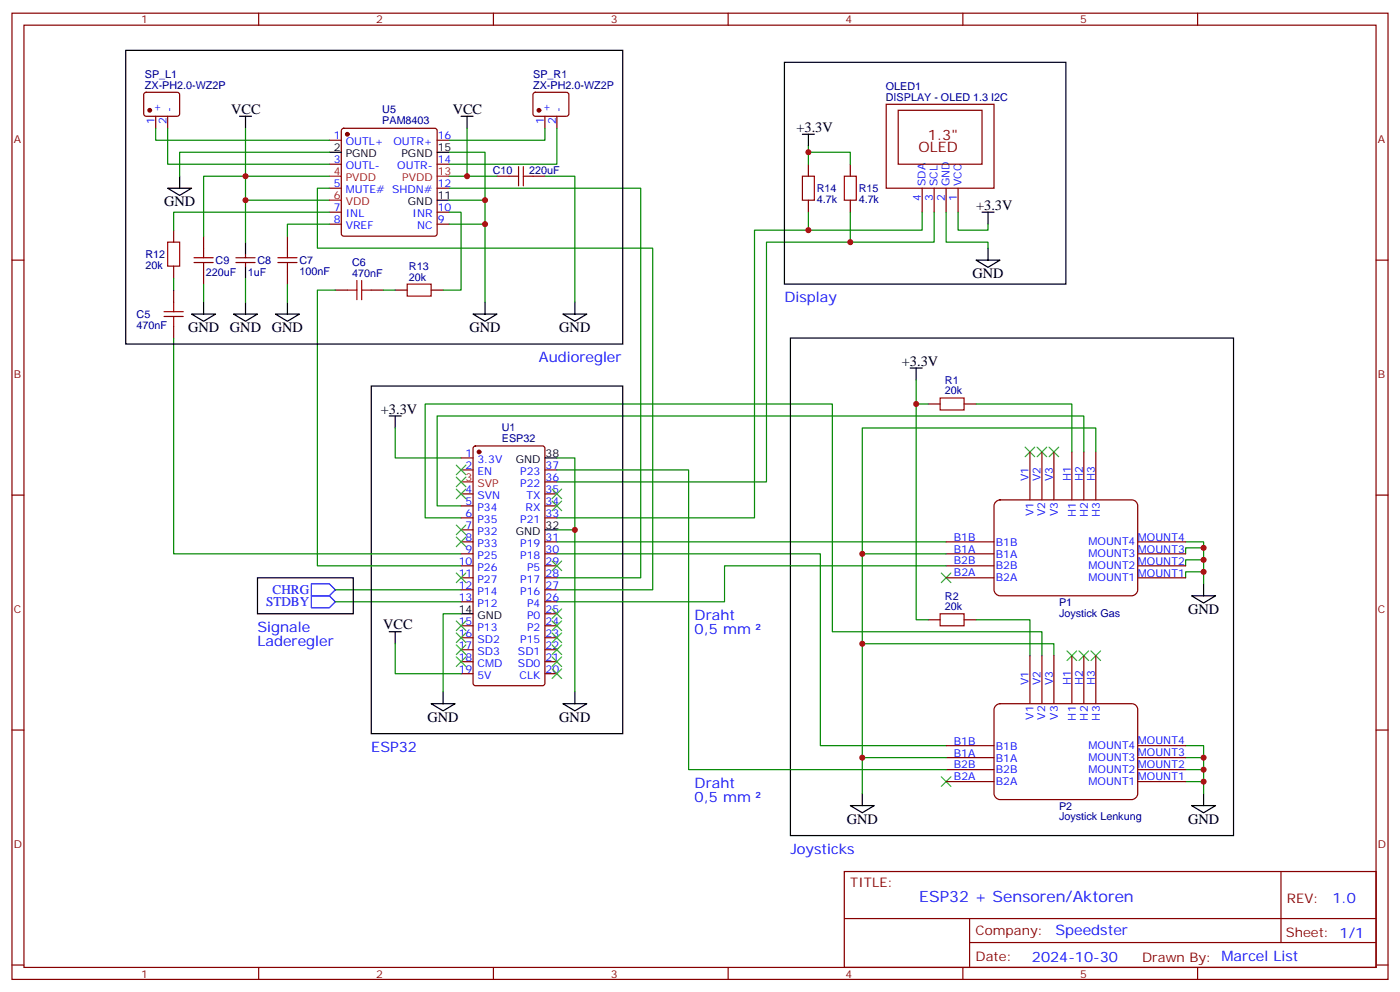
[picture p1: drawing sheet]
<svg xmlns="http://www.w3.org/2000/svg" width="412mm" height="292mm" viewBox="0 0 412 292" stroke-linecap="round" stroke-linejoin="round" font-family="sans-serif">
<g fill="none" stroke="#870000" stroke-width=".35">
<path d="M3.5 3.9h405.4v284.3h-405.4zM7.1 7.4h398.2v277.3h-398.2zM76.2 3.9v3.5M145.3 3.9v3.5M214.5 3.9v3.5M283.6 3.9v3.5M352.8 3.9v3.5M42.6 27.4l.4-.2h9.5l.4 .7v5.9l-.7 .4h-9.4l-.5-.7v-5.6zM45.9 34.2v3.5M49.4 34.2v3.5M100.8 38l.4-.3h26.9l.5 .3 .2 .5v30.3l-.3 .5-.4 .2h-26.9l-.5-.2-.2-.5v-30.3zM157.2 27.4l.5-.2h9.4l.5 .7-.1 5.9-.6 .4h-9.5l-.4-.7v-5.6z"/>
<path d="M160.5 34.2v3.5M164 34.2v3.5M261.1 30.7h31.7v24.7h-31.7zM264.6 32.5h24.7v15.8h-24.7zM97 41.3h3.5M97 48.3h3.5M97 55.4h3.5M128.8 41.3h3.5M128.8 48.3h3.5M128.8 55.4h3.5M146.4 51.9h3.5M157 51.9h3.5"/>
<path d="M238.1 48.3v3.6M238.1 58.9v3.5M250.5 48.3v3.6M250.5 58.9v3.5M271.6 55.4v7M275.2 55.4v7M278.7 55.4v7M282.2 55.4v7M3.5 76.6h3.6M51.2 67.7v3.6M51.2 78.3v3.5M60 69.5v3.5"/>
<path d="M69.5 77.3h5.6M69.5 75.8h5.6M72.3 74.8v1M72.3 77.3v1M84.7 69.5v3.5M97 62.4h3.5M97 66h3.5M128.8 62.4h3.5M128.8 66h3.5M405.3 76.6h3.6M51.2 85.4v3.5M51.2 96v3.5"/>
<path d="M60 80.1v3.5M84.7 80.1v3.5M98.8 85.4h3.5M109.4 85.4h3.5M116.4 85.4h3.5M127 85.4h3.5M273.4 118.9h3.5M284 118.9h3.5M135.8 134.8h3.5M135.8 138.3h3.5M139.6 131.4l.5-.2h19.7l.7 .5v69.4l-.4 .6-20 .1-.7-.5-.1-69.4zM160.5 138.3h3.5"/>
<path d="M303.4 133v14.1M306.9 133v14.1M310.4 133v14.1M315.7 133v14.1M319.3 133v14.1M322.8 133v14.1M3.5 145.7h3.6M135.8 145.3h3.5M135.8 148.9h3.5M135.8 152.4h3.5M135.8 155.9h3.5M135.8 159.5h3.5"/>
<path d="M160.5 145.3h3.5M160.5 148.9h3.5M160.5 152.4h3.5M160.5 159.5h3.5M160.5 141.8h3.5M278.7 159.5h14.1M293.4 147.6l1.2-.5h38.8a1.76 1.76 0 0 1 1.7 1.8v24.7a1.89 1.89 0 0 1-1.7 1.7h-38.8a1.89 1.89 0 0 1-1.8-1.7v-24.7zM335.1 159.5h14.1M405.3 145.7h3.6M135.8 163h3.5M135.8 166.5h3.5M135.8 170h3.5"/>
<path d="M135.8 173.6h3.5M135.8 177.1h3.5M160.5 163h3.5M160.5 166.5h3.5M160.5 170h3.5M160.5 173.6h3.5M160.5 177.1h3.5M278.7 163h14.1M278.7 166.5h14.1M278.7 170h14.1M335.1 163h14.1M335.1 166.5h14.1"/>
<path d="M335.1 170h14.1M135.8 184.1h3.5M135.8 187.7h3.5M135.8 191.2h3.5M135.8 194.7h3.5M135.8 198.3h3.5M160.5 184.1h3.5M160.5 187.7h3.5M160.5 191.2h3.5M160.5 194.7h3.5M160.5 198.3h3.5M160.5 180.6h3.5"/>
<path d="M273.4 182.4h3.5M284 182.4h3.5M303.4 193v14.1M306.9 193v14.1M310.4 193v14.1M315.7 193v14.1M319.3 193v14.1M322.8 193v14.1M3.5 214.8h3.6M278.7 219.4h14.1M293.4 207.6l1.2-.5h38.8a1.76 1.76 0 0 1 1.7 1.7v24.7a1.89 1.89 0 0 1-1.7 1.8h-38.8a1.89 1.89 0 0 1-1.8-1.8v-24.7zM335.1 219.4h14.1"/>
<path d="M405.3 214.8h3.6M278.7 230h14.1M278.7 226.5h14.1M278.7 223h14.1M335.1 230h14.1M335.1 226.5h14.1M335.1 223h14.1M248.7 256.5h156.6v28.2h-156.6zM377.3 256.5v20.9M248.7 270.3h156.5M285.6 277.4h119.6M285.6 270.3v14.1"/>
<path d="M3.5 284h3.6M76.2 284.7v3.5M145.3 284.7v3.5M214.5 284.7v3.5M283.6 284.7v3.5M352.8 284.7v3.5M405.3 284h3.6"/>
</g>
<g fill="none" stroke="#000" stroke-width=".35">
<path d="M37 14.8h146.4v86.4h-146.4zM231.1 18.3h82.9v65.3h-82.9zM70.6 34.2h3.5M72.3 34.2v3.5M135.8 34.2h3.5M137.6 34.2v3.5M236.4 39.5h3.5M238.1 39.5v3.5M49.4 55.4h7l-3.5 2.1zM52.9 51.9v3.5M97 44.8h3.5M128.8 44.8h3.5"/>
<path d="M128.8 58.9h3.5M72.3 71.3v3.5M72.3 78.3v3.5M287.5 76.6h7.1l-3.6 2.1zM289.3 62.4h3.5M291 62.4v3.6M291 73v3.6M56.4 92.4h7.1l-3.5 2.1zM60 88.9v3.5M68.8 92.4h7l-3.5 2.1zM72.3 88.9v3.5M81.1 92.4h7.1l-3.5 2.1z"/>
<path d="M84.7 88.9v3.5M139.3 92.4h7.1l-3.5 2.1zM142.9 88.9v3.5M165.8 92.4h7.1l-3.6 2.1zM169.3 88.9v3.5M232.8 99.5h130.6v146.4h-130.6zM109.4 113.6h74v102.3h-74zM268.1 108.3h3.5M269.9 108.3v3.5M114.7 122.4h3.5M116.4 122.4v3.5M160.5 134.8h3.5"/>
<path d="M160.5 155.9h3.5M75.8 170h28.3v10.6h-28.3zM351 175.3h7.1l-3.6 2.1zM354.5 171.8v3.5M114.7 185.9h3.5M116.4 185.9v3.5M135.8 180.6h3.5M127 207.1h7.1l-3.6 2.1zM130.5 203.6v3.5M165.8 207.1h7.1l-3.6 2.1zM169.3 203.6v3.5M250.5 237.1h7l-3.5 2.1z"/>
<path d="M254 233.5v3.6M351 237.1h7.1l-3.6 2.1zM354.5 233.5v3.6"/>
</g>
<g fill="none" stroke="#008700" stroke-width=".35">
<path d="M45.9 37.7v3.6h51.1M49.4 37.7v10.6h47.6M72.3 37.7v14.2h24.7M137.6 37.7v14.2h-5.3M160.5 37.7v3.6h-28.2M164 37.7v10.6h-31.7M72.3 58.9h24.7M97 55.4h-3.5v17.6h98.8v100.6h-28.3M97 44.8h-44.1v7.1M132.3 44.8h10.6v44.1M132.3 55.4h56.4v114.6h-24.7M132.3 58.9h10.6"/>
<path d="M137.6 51.9h8.8M160.5 51.9h8.8v37M238.1 44.8h12.4v3.5M238.1 43v5.3M60 69.5v-17.6h12.3v19.4M97 62.4h-45.8v5.3M97 66h-12.3v3.5M132.3 62.4h3.5v23h-5.3M132.3 66h10.6M238.1 62.4v5.3M250.5 62.4v8.9M271.6 62.4v5.3h-49.4v84.7h-58.2"/>
<path d="M275.2 62.4v8.9h-49.4v70.5h-61.8M278.7 62.4v8.9h12.3v1.7M282.2 62.4v5.3h8.8v-1.7M51.2 99.5v63.5h84.6M51.2 81.8v3.6M60 83.6v5.3M72.3 81.8v7.1M84.7 83.6v5.3M98.8 85.4h-5.3v81.1h42.3M112.9 85.4h3.5M269.9 111.8v70.6h3.5M269.9 118.9h3.5"/>
<path d="M287.5 118.9h28.2v14.1M116.4 125.9v8.9h19.4M164 134.8h5.3v68.8M164 138.3h38.8v88.2h75.9M319.3 133v-10.6h-190.5v26.5h7M322.8 133v-7.1h-68.8v107.6M135.8 152.4h-10.6v-33.5h120v67h61.7v7.1M164 159.5h114.7M164 155.9h5.3M349.2 159.5h5.3v12.3M98.8 173.6h37M98.8 177.1h37"/>
<path d="M164 163h77.7v56.4h37M254 163h24.7M278.7 166.5h-65.3v10.6h-49.4M354.5 161.2h-5.3v1.8M354.5 164.7h-5.3v1.8M354.5 168.3h-5.3v1.7M116.4 189.4v8.9h19.4M135.8 180.6h-5.3v23M254 189.4h56.4v3.6M287.5 182.4h15.9v10.6M349.2 219.4h5.3v14.1M254 223h24.7"/>
<path d="M349.2 223h5.3M349.2 226.5h5.3M349.2 230h5.3"/>
</g>
<g fill="#870000" stroke="#870000" stroke-width=".35">
<circle cx="141.1" cy="133" r=".53"/>
<circle cx="102.3" cy="39.5" r=".53"/>
<circle cx="44.1" cy="32.5" r=".53"/>
<circle cx="158.7" cy="32.5" r=".53"/>
</g>
<path d="M97 51.9h3.5M97 58.9h3.5M128.8 51.9h3.5M135.8 141.8h3.5" fill="none" stroke="#f00" stroke-width=".35"/>
<g fill="none" stroke="#a10000" stroke-width=".35">
<path d="M149.9 51.9h2.9M152.8 49v5.7M154.2 51.9h2.8M154.2 49v5.7M236.4 51.9h3.5v7h-3.5zM248.7 51.9h3.5v7h-3.5zM49.4 71.3h3.5v7h-3.5zM57.1 77.3h5.7M57.1 75.8h5.7M60 73v2.8M60 77.3v2.8M81.8 77.3h5.7"/>
<path d="M81.8 75.8h5.7M84.7 73v2.8M84.7 77.3v2.8M48.3 93.1h5.7M48.3 91.7h5.7M51.2 88.9v2.8M51.2 93.1v2.9M102.3 85.4h2.8M105.1 82.5v5.7M106.5 82.5v5.7M106.5 85.4h2.9M119.9 83.6h7.1v3.5h-7.1z"/>
<path d="M276.9 117.1h7.1v3.5h-7.1zM276.9 180.6h7.1v3.5h-7.1z"/>
</g>
<g fill="none" stroke="#3c3" stroke-width=".35">
<path d="M134.4 136.9l2.8 2.8M137.2 136.9l-2.8 2.8M302 131.6l2.8 2.8M304.8 131.6l-2.8 2.8M305.5 131.6l2.8 2.8M308.3 131.6l-2.8 2.8M309 131.6l2.9 2.8M311.9 131.6l-2.9 2.8M134.4 158l2.8 2.9M134.4 154.5l2.8 2.8M134.4 143.9l2.8 2.9M134.4 140.4l2.8 2.8"/>
<path d="M137.2 158l-2.8 2.9M137.2 154.5l-2.8 2.8M137.2 143.9l-2.8 2.9M137.2 140.4l-2.8 2.8M162.6 143.9l2.9 2.9M162.6 147.5l2.9 2.8M165.5 143.9l-2.9 2.9M165.5 147.5l-2.9 2.8M134.4 168.6l2.8 2.8M137.2 168.6l-2.8 2.8M162.6 165.1l2.9 2.8M162.6 179.2l2.9 2.8"/>
<path d="M165.5 165.1l-2.9 2.8M165.5 179.2l-2.9 2.8M277.3 168.6l2.8 2.8M280.1 168.6l-2.8 2.8M134.4 193.3l2.8 2.8M134.4 189.8l2.8 2.8M134.4 186.3l2.8 2.8M134.4 182.7l2.8 2.9M137.2 193.3l-2.8 2.8M137.2 189.8l-2.8 2.8M137.2 186.3l-2.8 2.8M137.2 182.7l-2.8 2.9"/>
<path d="M162.6 196.8l2.9 2.9M162.6 193.3l2.9 2.8M162.6 189.8l2.9 2.8M162.6 186.3l2.9 2.8M162.6 182.7l2.9 2.9M165.5 196.8l-2.9 2.9M165.5 193.3l-2.9 2.8M165.5 189.8l-2.9 2.8M165.5 186.3l-2.9 2.8M165.5 182.7l-2.9 2.9M314.3 191.6l2.8 2.8M317.1 191.6l-2.8 2.8"/>
<path d="M317.9 191.6l2.8 2.8M320.7 191.6l-2.8 2.8M321.4 191.6l2.8 2.8M324.2 191.6l-2.8 2.8M277.3 228.6l2.8 2.8M280.1 228.6l-2.8 2.8"/>
</g>
<path d="M91.7 171.8h5.3l1.8 1.8-1.8 1.7h-5.3zM91.7 175.3h5.3l1.8 1.8-1.8 1.8h-5.3z" fill="none" stroke="#00f" stroke-width=".35"/>
<g fill="#c00">
<circle cx="254" cy="189.4" r=".88"/>
<circle cx="354.5" cy="223" r=".88"/>
<circle cx="354.5" cy="226.5" r=".88"/>
<circle cx="354.5" cy="230" r=".88"/>
<circle cx="354.5" cy="161.2" r=".88"/>
<circle cx="354.5" cy="164.7" r=".88"/>
<circle cx="354.5" cy="168.3" r=".88"/>
<circle cx="169.3" cy="155.9" r=".88"/>
<circle cx="254" cy="223" r=".88"/>
<circle cx="254" cy="163" r=".88"/>
<circle cx="269.9" cy="118.9" r=".88"/>
<circle cx="142.9" cy="58.9" r=".88"/>
<circle cx="142.9" cy="66" r=".88"/>
<circle cx="72.3" cy="51.9" r=".88"/>
<circle cx="137.6" cy="51.9" r=".88"/>
<circle cx="72.3" cy="58.9" r=".88"/>
<circle cx="238.1" cy="44.8" r=".88"/>
<circle cx="238.1" cy="67.7" r=".88"/>
<circle cx="250.5" cy="71.3" r=".88"/>
</g>
<text font-size="4.6" fill="#00f" x="270.8" y="265.5">ESP32 + Sensoren/Aktoren</text>
<g font-size="4.2">
<text x="68.1" y="33.5">VCC</text>
<text x="133.3" y="33.5">VCC</text>
<text x="234.6" y="38.8">+3.3V</text>
<text x="48.3" y="60.7">GND</text>
<text x="287.5" y="61.7">+3.3V</text>
<text x="286.5" y="81.8">GND</text>
<text x="55.4" y="97.7">GND</text>
<text x="67.7" y="97.7">GND</text>
<text x="80.1" y="97.7">GND</text>
<text x="138.3" y="97.7">GND</text>
<text x="164.7" y="97.7">GND</text>
<text x="265.6" y="107.6">+3.3V</text>
<text x="112.2" y="121.7">+3.3V</text>
<text x="112.9" y="185.2">VCC</text>
<text x="350" y="180.6">GND</text>
<text x="125.9" y="212.4">GND</text>
<text x="164.7" y="212.4">GND</text>
<text x="249.4" y="242.4">GND</text>
<text x="350" y="242.4">GND</text>
</g>
<g font-size="4.2" fill="#800">
<text x="273.4" y="41.1">1.3&quot;</text>
<text x="270.6" y="44.7">OLED</text>
</g>
<g font-size="4.2" fill="#00f">
<text x="231.1" y="88.9">Display</text>
<text x="158.7" y="106.5">Audioregler</text>
<text x="75.8" y="185.9">Signale</text>
<text x="204.6" y="182.4">Draht</text>
<text x="75.8" y="190.1">Laderegler</text>
<text x="204.6" y="186.6">0,5 mm</text>
<text x="109.4" y="221.2">ESP32</text>
<text x="204.6" y="231.8">Draht</text>
<text x="204.6" y="236">0,5 mm</text>
<text x="232.8" y="251.2">Joysticks</text>
<text x="392.5" y="265.7">1.0</text>
<text x="310.9" y="275.3">Speedster</text>
<text x="304" y="283.1">2024-10-30</text>
</g>
<g font-size="3.9" fill="#00f">
<text x="78.4" y="178.4">STDBY</text>
<text x="80.3" y="174.8">CHRG</text>
</g>
<g font-size="3.9" fill="#800">
<text x="250.5" y="261.1">TITLE:</text>
<text x="379.1" y="265.7">REV:</text>
<text x="287.4" y="275.3">Company:</text>
<text x="378.7" y="275.9">Sheet: 1/1</text>
<text x="287.4" y="282.9">Date:</text>
<text x="336.4" y="283">Draw</text>
<text x="346.6" y="283">n By: Marcel List</text>
</g>
<g font-size="3.2" fill="#800">
<text x="41.6" y="6.9">1</text>
<text x="110.8" y="6.9">2</text>
<text x="179.9" y="6.9">3</text>
<text x="249.1" y="6.9">4</text>
<text x="318.2" y="6.9">5</text>
<text x="4.1" y="42">A</text>
<text x="405.9" y="42">A</text>
<text x="4.1" y="111.1">B</text>
<text x="405.9" y="111.1">B</text>
<text x="4.1" y="180.3">C</text>
<text x="405.9" y="180.3">C</text>
<text x="4.1" y="249.4">D</text>
<text x="405.9" y="249.4">D</text>
<text x="41.6" y="287.7">1</text>
<text x="110.8" y="287.7">2</text>
<text x="179.9" y="287.7">3</text>
<text x="249.1" y="287.7">4</text>
<text x="318.2" y="287.7">5</text>
</g>
<g font-size="3.2" fill="#000080">
<text x="42.7" y="23">SP_L1</text>
<text x="157.1" y="23">SP_R1</text>
<text x="42.7" y="26.1">ZX-PH2.0-WZ2P</text>
<text x="157.1" y="26.1">ZX-PH2.0-WZ2P</text>
<text x="260.9" y="29.7">DISPLAY - OLED 1.3 I2C</text>
<text x="260.9" y="26.6">OLED1</text>
<text x="112.6" y="33.4">U5</text>
<text x="112.6" y="36.6">PAM8403</text>
<text x="145.1" y="51.2">C10</text>
<text x="155.8" y="51.2">220uF</text>
<text x="240.6" y="59.7">4.7k</text>
<text x="240.6" y="56.5">R14</text>
<text x="252.9" y="59.7">4.7k</text>
<text x="252.9" y="56.5">R15</text>
<text x="42.8" y="75.9">R12</text>
<text x="63.5" y="77.7">C9</text>
<text x="75.8" y="77.7">C8</text>
<text x="88.2" y="77.7">C7</text>
<text x="42.8" y="79.1">20k</text>
<text x="60.6" y="81.2">220uF</text>
<text x="73" y="81.2">1uF</text>
<text x="88.2" y="80.9">100nF</text>
<text x="103.7" y="81.5">470nF</text>
<text x="103.7" y="78.3">C6</text>
<text x="120.5" y="82.5">20k</text>
<text x="120.5" y="79.4">R13</text>
<text x="40.2" y="93.6">C5</text>
<text x="40.2" y="96.7">470nF</text>
<text x="278.4" y="112.9">R1</text>
<text x="278.4" y="116.1">20k</text>
<text x="147.8" y="130.1">ESP32</text>
<text x="147.8" y="126.8">U1</text>
<text x="278.4" y="179.6">20k</text>
<text x="278.4" y="176.4">R2</text>
<text x="312" y="178.4">P1</text>
<text x="312" y="181.4">Joystick Gas</text>
<text x="312" y="238.3">P2</text>
<text x="312" y="241.4">Joystick Lenkung</text>
</g>
<g font-size="3.2" fill="#00f">
<text x="47.3" y="32.9" transform="rotate(-90 47.3 32.9)">+</text>
<text x="50.8" y="32.9" transform="rotate(-90 50.8 32.9)">-</text>
<text x="161.9" y="32.9" transform="rotate(-90 161.9 32.9)">+</text>
<text x="165.5" y="32.9" transform="rotate(-90 165.5 32.9)">-</text>
<text x="45.5" y="36.4" transform="rotate(-90 45.5 36.4)">1</text>
<text x="49" y="36.4" transform="rotate(-90 49 36.4)">2</text>
<text x="98.4" y="40.9">1</text>
<text x="128.9" y="40.9">16</text>
<text x="160.2" y="36.4" transform="rotate(-90 160.2 36.4)">1</text>
<text x="163.7" y="36.4" transform="rotate(-90 163.7 36.4)">2</text>
<text x="98.4" y="48">3</text>
<text x="101.8" y="42.7">OUTL+</text>
<text x="115.9" y="42.7">OUTR+</text>
<text x="128.9" y="48">14</text>
<text x="101.8" y="49.7">OUTL-</text>
<text x="117" y="49.7">OUTR-</text>
<text x="98.4" y="55">5</text>
<text x="101.8" y="56.8">MUTE# SHDN#</text>
<text x="128.9" y="55">12</text>
<text x="271.3" y="59.3" transform="rotate(-90 271.3 59.3)">4</text>
<text x="272.7" y="54.8" transform="rotate(-90 272.7 54.8)">SDA</text>
<text x="274.8" y="59.3" transform="rotate(-90 274.8 59.3)">3</text>
<text x="276.2" y="54.8" transform="rotate(-90 276.2 54.8)">SCL</text>
<text x="278.3" y="59.3" transform="rotate(-90 278.3 59.3)">2</text>
<text x="279.7" y="54.8" transform="rotate(-90 279.7 54.8)">GND</text>
<text x="281.8" y="59.3" transform="rotate(-90 281.8 59.3)">1</text>
<text x="283.3" y="54.8" transform="rotate(-90 283.3 54.8)">VCC</text>
<text x="98.4" y="62.1">7</text>
<text x="98.4" y="65.6">8</text>
<text x="101.8" y="63.9">INL</text>
<text x="121.5" y="63.9">INR</text>
<text x="128.9" y="65.6">9</text>
<text x="128.9" y="62.1">10</text>
<text x="101.8" y="67.4">VREF</text>
<text x="122.9" y="67.4">NC</text>
<text x="137.2" y="134.4">1</text>
<text x="137.2" y="137.9">2</text>
<text x="140.7" y="136.2">3.3V</text>
<text x="160.7" y="137.9">37</text>
<text x="140.7" y="139.7">EN</text>
<text x="153.3" y="143.2">P22</text>
<text x="153.3" y="139.7">P23</text>
<text x="160.7" y="141.5">36</text>
<text x="303" y="141.7" transform="rotate(-90 303 141.7)">V1</text>
<text x="306.5" y="141.7" transform="rotate(-90 306.5 141.7)">V2</text>
<text x="310.2" y="141.7" transform="rotate(-90 310.2 141.7)">V3</text>
<text x="315.5" y="141.7" transform="rotate(-90 315.5 141.7)">H1</text>
<text x="319" y="141.7" transform="rotate(-90 319 141.7)">H2</text>
<text x="322.5" y="141.7" transform="rotate(-90 322.5 141.7)">H3</text>
<text x="137.2" y="145">4</text>
<text x="137.2" y="148.5">5</text>
<text x="140.7" y="146.8">SVN</text>
<text x="155.1" y="146.8">TX</text>
<text x="160.7" y="148.5">34</text>
<text x="160.7" y="145">35</text>
<text x="137.2" y="152">6</text>
<text x="137.2" y="155.6">7</text>
<text x="140.7" y="150.3">P34</text>
<text x="140.7" y="153.8">P35</text>
<text x="153.3" y="153.8">P21</text>
<text x="154.8" y="150.3">RX</text>
<text x="160.7" y="152">33</text>
<text x="304.5" y="151.8" transform="rotate(-90 304.5 151.8)">V1</text>
<text x="307.9" y="151.8" transform="rotate(-90 307.9 151.8)">V2</text>
<text x="311.6" y="151.8" transform="rotate(-90 311.6 151.8)">V3</text>
<text x="316.9" y="152.1" transform="rotate(-90 316.9 152.1)">H1</text>
<text x="320.4" y="152.1" transform="rotate(-90 320.4 152.1)">H2</text>
<text x="323.9" y="152.1" transform="rotate(-90 323.9 152.1)">H3</text>
<text x="137.2" y="159.1">8</text>
<text x="140.7" y="157.3">P32</text>
<text x="140.7" y="160.9">P33</text>
<text x="153.3" y="160.9">P19</text>
<text x="160.7" y="159.1">31</text>
<text x="281" y="159.2">B1B</text>
<text x="293.4" y="160.6">B1B</text>
<text x="320.6" y="160.5">MOUNT4</text>
<text x="335.2" y="159.1">MOUNT4</text>
<text x="135.1" y="166.2">10</text>
<text x="137.2" y="162.6">9</text>
<text x="140.7" y="164.4">P25</text>
<text x="140.7" y="167.9">P26</text>
<text x="153.3" y="164.4">P18</text>
<text x="155.3" y="167.9">P5</text>
<text x="160.7" y="166.2">29</text>
<text x="160.7" y="162.6">30</text>
<text x="281" y="166.1">B2B</text>
<text x="281" y="162.7">B1A</text>
<text x="293.4" y="164.1">B1A</text>
<text x="293.4" y="167.5">B2B</text>
<text x="320.6" y="167.5">MOUNT2</text>
<text x="320.6" y="164">MOUNT3</text>
<text x="335.2" y="166.1">MOUNT2</text>
<text x="335.2" y="162.6">MOUNT3</text>
<text x="135.1" y="169.7">11</text>
<text x="135.1" y="173.2">12</text>
<text x="140.7" y="171.4">P27</text>
<text x="153.3" y="171.4">P17</text>
<text x="160.7" y="173.2">27</text>
<text x="160.7" y="169.7">28</text>
<text x="281" y="169.6">B2A</text>
<text x="293.4" y="171.1">B2A</text>
<text x="320.6" y="171.1">MOUNT1</text>
<text x="335.2" y="169.7">MOUNT1</text>
<text x="135.1" y="176.7">13</text>
<text x="140.7" y="175">P14</text>
<text x="140.7" y="178.5">P12</text>
<text x="153.3" y="175">P16</text>
<text x="155.3" y="178.5">P4</text>
<text x="160.7" y="176.7">26</text>
<text x="135.1" y="183.8">15</text>
<text x="140.7" y="185.6">P13</text>
<text x="155.3" y="185.6">P2</text>
<text x="155.3" y="182">P0</text>
<text x="160.7" y="183.8">24</text>
<text x="160.7" y="180.3">25</text>
<text x="135.1" y="187.3">16</text>
<text x="135.1" y="190.9">17</text>
<text x="140.7" y="189.1">SD2</text>
<text x="153.3" y="189.1">P15</text>
<text x="160.7" y="190.9">22</text>
<text x="160.7" y="187.3">23</text>
<text x="135.1" y="194.4">18</text>
<text x="135.1" y="197.9">19</text>
<text x="140.7" y="192.6">SD3</text>
<text x="140.7" y="196.1">CMD</text>
<text x="152.6" y="196.1">SD0</text>
<text x="152.6" y="192.6">SD1</text>
<text x="160.7" y="197.9">20</text>
<text x="160.7" y="194.4">21</text>
<text x="140.7" y="199.7">5V</text>
<text x="153" y="199.7">CLK</text>
<text x="303" y="201.6" transform="rotate(-90 303 201.6)">V1</text>
<text x="306.5" y="201.6" transform="rotate(-90 306.5 201.6)">V2</text>
<text x="310.2" y="201.6" transform="rotate(-90 310.2 201.6)">V3</text>
<text x="315.5" y="201.6" transform="rotate(-90 315.5 201.6)">H1</text>
<text x="319" y="201.6" transform="rotate(-90 319 201.6)">H2</text>
<text x="322.5" y="201.6" transform="rotate(-90 322.5 201.6)">H3</text>
<text x="304.5" y="211.8" transform="rotate(-90 304.5 211.8)">V1</text>
<text x="307.9" y="211.8" transform="rotate(-90 307.9 211.8)">V2</text>
<text x="311.6" y="211.8" transform="rotate(-90 311.6 211.8)">V3</text>
<text x="316.9" y="212" transform="rotate(-90 316.9 212)">H1</text>
<text x="320.4" y="212" transform="rotate(-90 320.4 212)">H2</text>
<text x="323.9" y="212" transform="rotate(-90 323.9 212)">H3</text>
<text x="281" y="219.2">B1B</text>
<text x="293.4" y="220.6">B1B</text>
<text x="320.6" y="220.5">MOUNT4</text>
<text x="335.2" y="219.1">MOUNT4</text>
<text x="281" y="226.1">B2B</text>
<text x="281" y="222.7">B1A</text>
<text x="293.4" y="224.1">B1A</text>
<text x="293.4" y="227.5">B2B</text>
<text x="320.6" y="227.5">MOUNT2</text>
<text x="320.6" y="224">MOUNT3</text>
<text x="335.2" y="226.1">MOUNT2</text>
<text x="335.2" y="222.6">MOUNT3</text>
<text x="281" y="229.6">B2A</text>
<text x="293.4" y="231.1">B2A</text>
<text x="320.6" y="231">MOUNT1</text>
<text x="335.2" y="229.6">MOUNT1</text>
</g>
<g font-size="3.2">
<text x="98.4" y="44.4">2</text>
<text x="101.8" y="46.2">PGND</text>
<text x="118.3" y="46.2">PGND</text>
<text x="128.9" y="44.4">15</text>
<text x="128.9" y="58.6">11</text>
<text x="120.2" y="60.3">GND</text>
<text x="151.9" y="136.2">GND</text>
<text x="160.7" y="134.4">38</text>
<text x="160.7" y="155.6">32</text>
<text x="151.9" y="157.3">GND</text>
<text x="135.1" y="180.3">14</text>
<text x="140.7" y="182">GND</text>
</g>
<g font-size="3.2" fill="#f00">
<text x="98.4" y="51.5">4</text>
<text x="101.8" y="53.3">PVDD</text>
<text x="118.5" y="53.3">PVDD</text>
<text x="128.9" y="51.5">13</text>
<text x="98.4" y="58.6">6</text>
<text x="101.8" y="60.3">VDD</text>
<text x="137.2" y="141.5">3</text>
<text x="140.7" y="143.2">SVP</text>
</g>
</svg>
